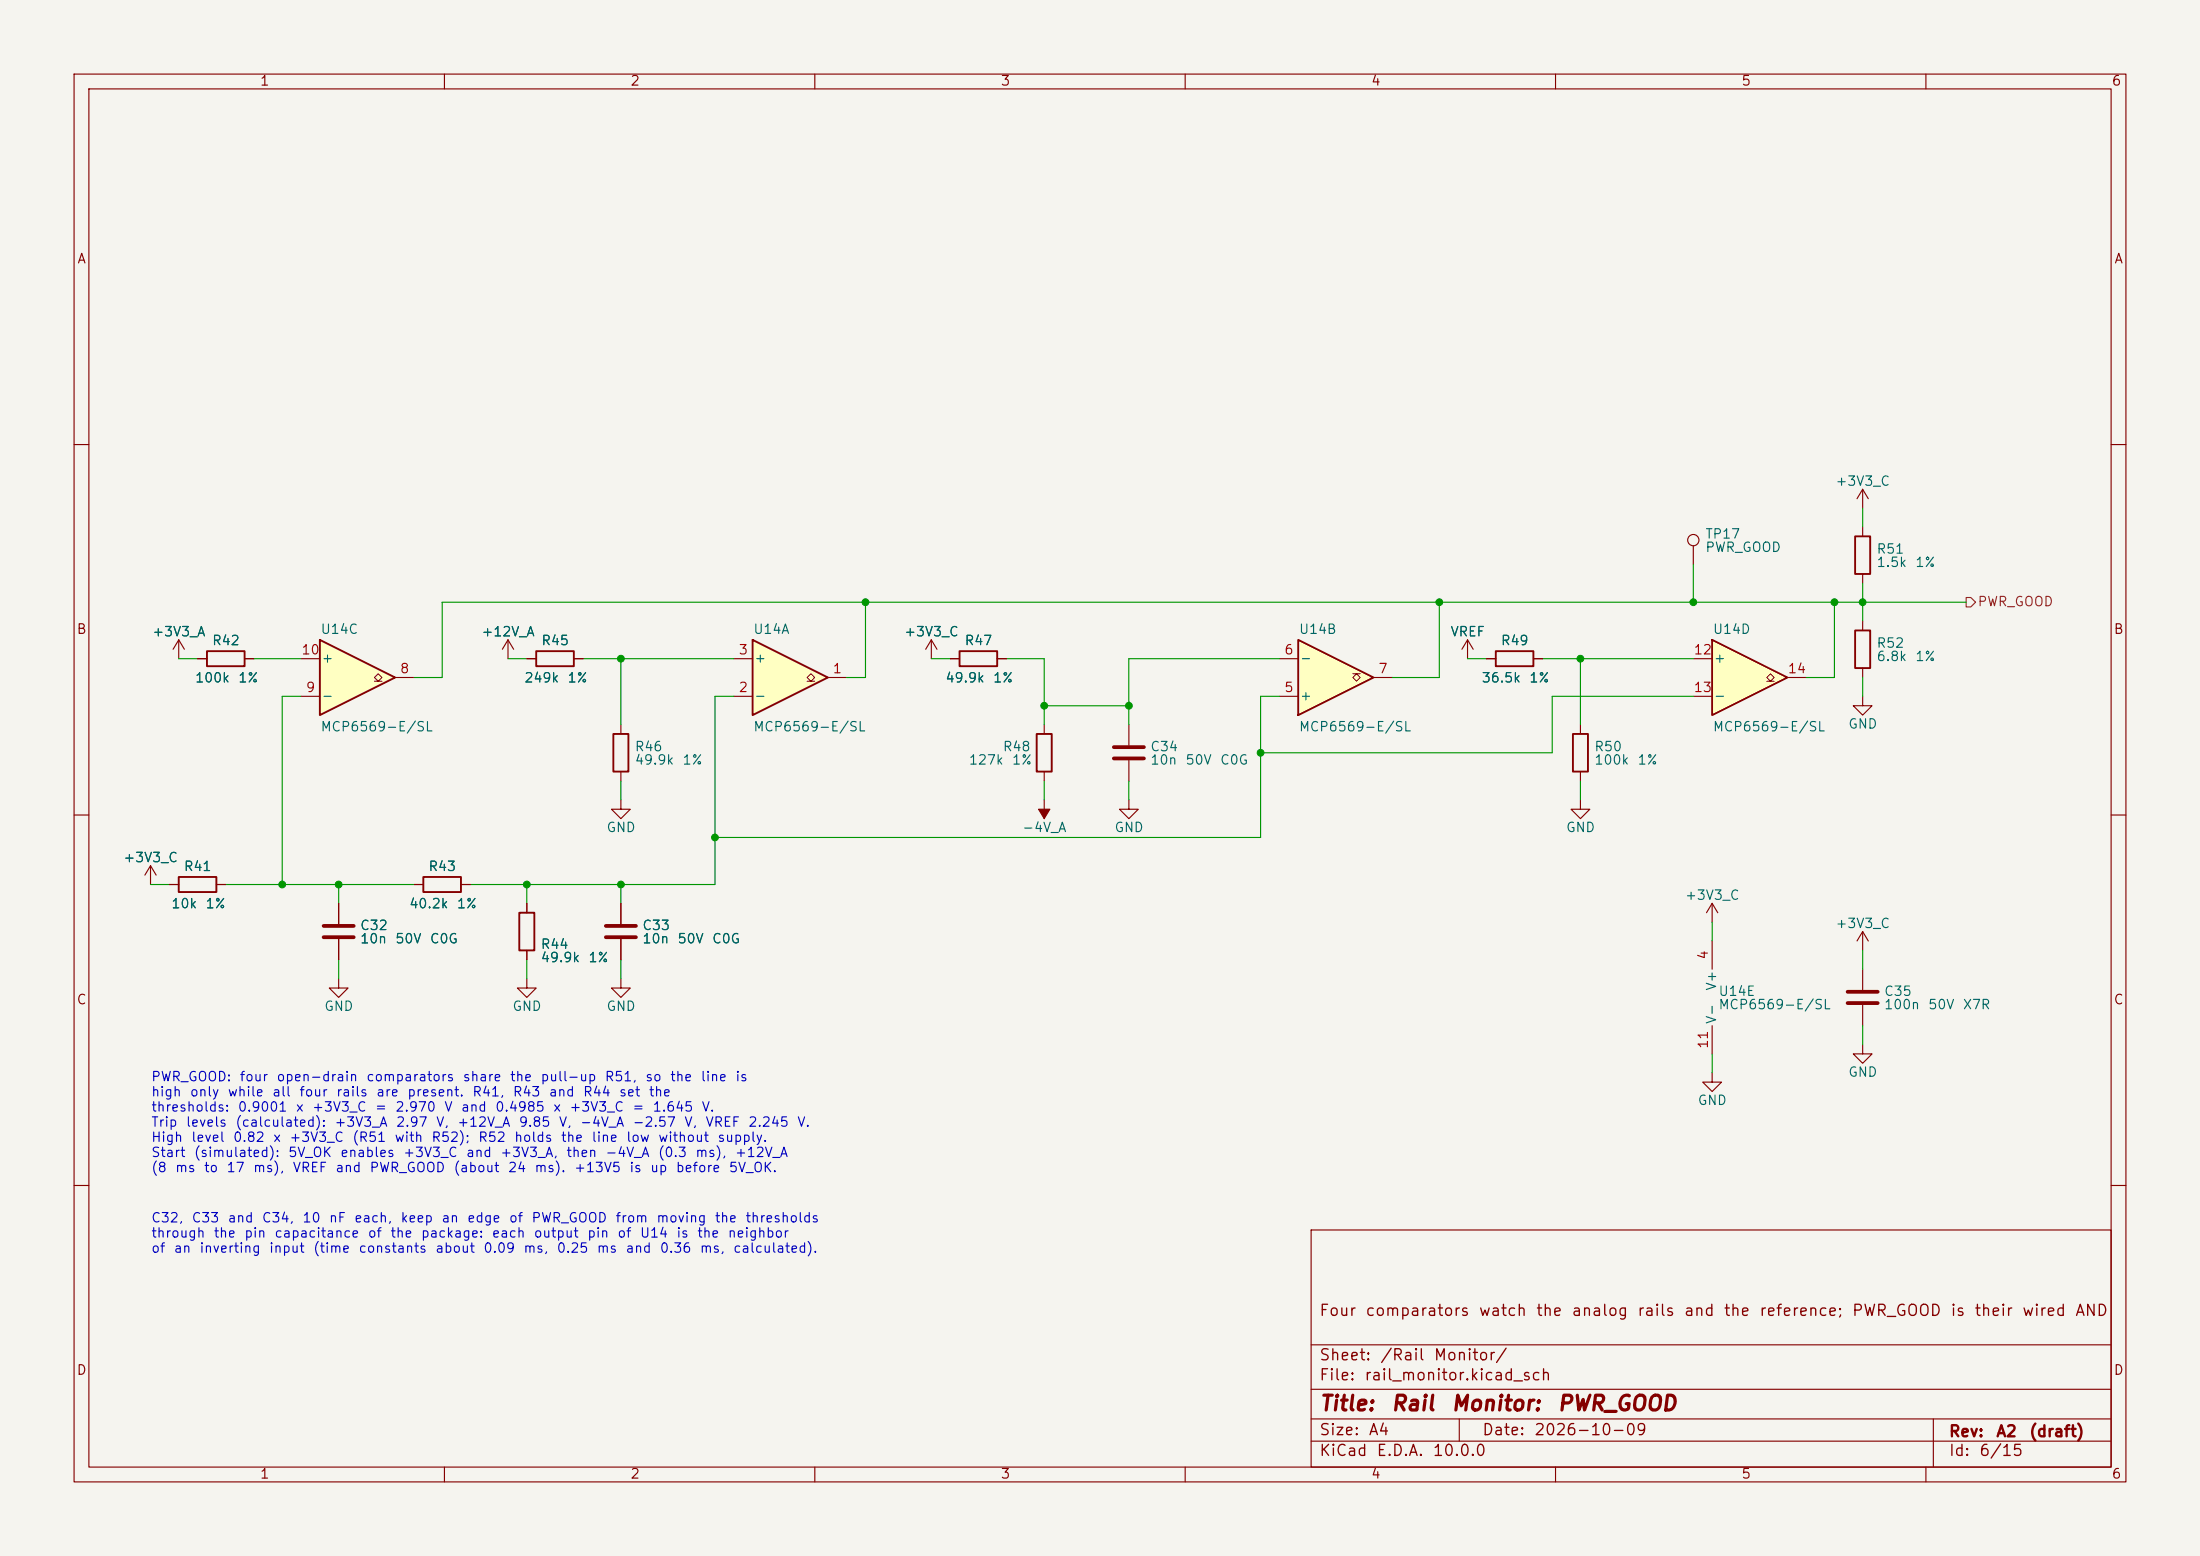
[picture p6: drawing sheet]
<svg xmlns="http://www.w3.org/2000/svg" width="297mm" height="210mm" viewBox="0 0 297 210" stroke-linecap="round" stroke-linejoin="round" font-family="sans-serif">
<path d="M0 0h297v210h-297z" fill="#f5f4ef" stroke="#f5f4ef" stroke-width=".14"/>
<g fill="none" stroke="#840000" stroke-width=".15">
<path d="M10 10h277v190h-277zM12 12h273v186h-273zM60 10v2M110 10v2M160 10v2M210 10v2M260 10v2M10 60h2M251.5 66l-.8 1.3M251.5 66l.7 1.3M251.5 66v2.6M285 60h2"/>
<path d="M24.1 86.4l-.7 1.2M24.1 86.4l.8 1.2M24.1 86.4v2.5M26.7 88.9h1.2M33 88.9h1.3M83.8 97.8v1.3M10 110h2M20.3 116.8l-.7 1.3M20.3 116.8l.8 1.3M20.3 116.8v2.6M22.9 119.4h1.2M29.2 119.4h1.3"/>
<path d="M83.8 108v1.2h1.3l-1.3 1.3-1.3-1.3h1.3M83.8 104.1v1.3M285 110h2M45.7 132.1v1.3h1.3l-1.3 1.2-1.3-1.2h1.3M71.1 132.1v1.3h1.3l-1.3 1.2-1.3-1.2h1.3M83.8 132.1v1.3h1.3l-1.3 1.2-1.3-1.2h1.3M231.1 127v3.8M231.1 138.4v3.8M10 160h2M177 166h108v32h-108zM285 160h2M60 198v2"/>
<path d="M110 198v2M160 198v2M177 194.5h108M177 191.5h108M177 187.5h108M177 181.5h108M197 191.5v3M210 198v2M260 198v2M261 191.5v6.5"/>
</g>
<path d="M27.9 87.9h5.1v2h-5.1zM82.8 99.1h2v5h-2zM24.1 118.4h5.1v2h-5.1z" fill="none" stroke="#840000" stroke-width=".25"/>
<path d="M175.3 86.4l10.1 5-10.1 5.1z" fill="#ffffc2"/>
<path d="M175.3 86.4l10.1 5-10.1 5.1zM70.1 123.2h2v5.1h-2z" fill="none" stroke="#840000" stroke-width=".25"/>
<path d="M182.6 90.9h.5l-.5 .5 .5 .5 .5-.5-.5-.5h.5" fill="none" stroke="#840000" stroke-width=".14"/>
<path d="M172.7 94h2.6M172.7 88.9h2.6M185.4 91.4h2.6M71.1 121.9v1.3M71.1 128.3v1.2M83.8 121.9v2.8M83.8 126.7v2.8M231.1 121.9l-.7 1.3M231.1 121.9l.8 1.3M231.1 121.9v2.6" fill="none" stroke="#840000" stroke-width=".15"/>
<path d="M81.8 125h4.1M81.8 126.5h4.1" fill="none" stroke="#840000" stroke-width=".51"/>
<path d="M43.2 86.4l10.1 5-10.1 5.1z" fill="#ffffc2"/>
<path d="M250.4 72.4h2.1v5.1h-2.1zM43.2 86.4l10.1 5-10.1 5.1zM72.4 87.9h5.1v2h-5.1zM57.1 118.4h5.1v2h-5.1z" fill="none" stroke="#840000" stroke-width=".25"/>
<path d="M50.5 91.9h.6l-.6-.5 .6-.5 .5 .5-.5 .5h.5" fill="none" stroke="#840000" stroke-width=".14"/>
<g fill="none" stroke="#840000" stroke-width=".15">
<path d="M251.5 71.1v1.3M251.5 77.5v1.2M40.6 94h2.6M40.6 88.9h2.6M53.3 91.4h2.6M68.6 86.4l-.8 1.2M68.6 86.4l.7 1.2M68.6 86.4v2.5M71.1 88.9h1.3M77.5 88.9h1.2M55.9 119.4h1.2M62.2 119.4h1.3"/>
<path d="M45.7 121.9v2.8M45.7 126.7v2.8M231.1 144.8v1.3h1.3l-1.3 1.2-1.2-1.2h1.2"/>
</g>
<path d="M43.7 125h4.1M43.7 126.5h4.1" fill="none" stroke="#840000" stroke-width=".51"/>
<path d="M231.1 86.4l10.2 5-10.2 5.1z" fill="#ffffc2"/>
<path d="M129.5 87.9h5.1v2h-5.1zM212.3 99.1h2.1v5h-2.1zM231.1 86.4l10.2 5-10.2 5.1zM250.4 85.1h2.1v5.1h-2.1z" fill="none" stroke="#840000" stroke-width=".25"/>
<path d="M238.5 91.9h.5l-.5-.5 .5-.5 .5 .5-.5 .5h.5" fill="none" stroke="#840000" stroke-width=".14"/>
<g fill="none" stroke="#840000" stroke-width=".15">
<path d="M228.6 73.7v2.5M125.7 86.4l-.7 1.2M125.7 86.4l.8 1.2M125.7 86.4v2.5M128.3 88.9h1.2M134.6 88.9h1.3M152.4 97.8v2.8M213.4 97.8v1.3M228.6 88.9h2.5M228.6 94h2.5M241.3 91.4h2.5M251.5 94v1.3h1.2l-1.2 1.2-1.3-1.2h1.3"/>
<path d="M251.5 83.8v1.3M251.5 90.2v1.2M152.4 102.6v2.8M213.4 108v1.2h1.2l-1.2 1.3-1.3-1.3h1.3M213.4 104.1v1.3M251.5 125.7v2.6M251.5 130.8v2.8M251.5 135.6v2.8M251.5 125.7l-.8 1.3M251.5 125.7l.7 1.3M251.5 141v1.2h1.2l-1.2 1.3-1.3-1.3h1.3"/>
<circle cx="228.6" cy="72.9" r=".76"/>
</g>
<path d="M150.4 100.8h4M150.4 102.4h4M249.4 133.9h4.1M249.4 135.4h4.1" fill="none" stroke="#840000" stroke-width=".51"/>
<path d="M101.6 86.4l10.2 5-10.2 5.1z" fill="#ffffc2"/>
<path d="M101.6 86.4l10.2 5-10.2 5.1zM140 99.1h2v5h-2zM201.9 87.9h5.1v2h-5.1z" fill="none" stroke="#840000" stroke-width=".25"/>
<path d="M109 91.9h.5l-.5-.5 .5-.5 .5 .5-.5 .5h.5" fill="none" stroke="#840000" stroke-width=".14"/>
<g fill="none" stroke="#840000" stroke-width=".15">
<path d="M26.7 88.9h1.2M33 88.9h1.3M71.1 88.9h1.3M77.5 88.9h1.2M99.1 94h2.5M99.1 88.9h2.5M111.8 91.4h2.5M128.3 88.9h1.2M134.6 88.9h1.3M141 97.8v1.3M198.1 86.4l-.7 1.2M198.1 86.4l.8 1.2"/>
<path d="M198.1 86.4v2.5M200.7 88.9h1.2M207 88.9h1.3M22.9 119.4h1.2M29.2 119.4h1.3M55.9 119.4h1.2M62.2 119.4h1.3M141 104.1v1.3M141 108v2.5M152.4 108v1.2h1.3l-1.3 1.3-1.3-1.3h1.3M45.7 121.9v2.8M45.7 126.7v2.8"/>
<path d="M71.1 121.9v1.3M71.1 128.3v1.2M83.8 121.9v2.8M83.8 126.7v2.8"/>
</g>
<path d="M140.2 109.2h1.5l-.7 1.3z" fill="#840000" stroke="#840000" stroke-width=".15"/>
<path d="M265.4 80.6h.7l.6 .7-.6 .6h-.7z" fill="none" stroke="#725600" stroke-width=".15"/>
<g fill="none" stroke="#009600" stroke-width=".15">
<path d="M228.6 76.2v5.1M251.5 68.6v2.5M251.5 78.7v5.1M24.1 88.9h2.6M34.3 88.9h6.3M40.6 94h-2.5v25.4M68.6 88.9h2.5M78.7 88.9h20.4M83.8 88.9v8.9M99.1 94h-2.6v25.4h-33M116.8 81.3v10.1h-2.5M125.7 88.9h2.6"/>
<path d="M135.9 88.9h5.1v8.9M141 95.3h11.4M172.7 94h-2.5v19h-73.7M172.7 88.9h-20.3v8.9M194.3 81.3v10.1h-6.3M198.1 88.9h2.6M208.3 88.9h20.3M213.4 88.9v8.9M228.6 94h-19.1v7.6h-39.3M247.6 81.3v10.1h-3.8M251.5 91.4v2.6M265.4 81.3h-205.7v10.1h-3.8"/>
<path d="M20.3 119.4h2.6M30.5 119.4h25.4M45.7 119.4v2.5M71.1 119.4v2.5M83.8 105.4v2.6M83.8 119.4v2.5M141 105.4v2.6M152.4 105.4v2.6M213.4 105.4v2.6M45.7 129.5v2.6M71.1 129.5v2.6M83.8 129.5v2.6"/>
<path d="M231.1 124.5v2.5M251.5 128.3v2.5M251.5 138.4v2.6M231.1 142.2v2.6"/>
</g>
<g fill="#009600" stroke="#009600" stroke-width=".14">
<circle cx="71.1" cy="119.4" r=".46"/>
<circle cx="83.8" cy="119.4" r=".46"/>
<circle cx="83.8" cy="88.9" r=".46"/>
<circle cx="38.1" cy="119.4" r=".46"/>
<circle cx="45.7" cy="119.4" r=".46"/>
<circle cx="96.5" cy="113" r=".46"/>
<circle cx="194.3" cy="81.3" r=".46"/>
<circle cx="228.6" cy="81.3" r=".46"/>
<circle cx="213.4" cy="88.9" r=".46"/>
<circle cx="251.5" cy="81.3" r=".46"/>
<circle cx="247.6" cy="81.3" r=".46"/>
<circle cx="116.8" cy="81.3" r=".46"/>
<circle cx="141" cy="95.3" r=".46"/>
<circle cx="170.2" cy="101.6" r=".46"/>
<circle cx="152.4" cy="95.3" r=".46"/>
</g>
<g font-size="2" fill="#840000">
<text x="178" y="190.9">Title:</text>
<text x="187.7" y="190.9">Rail</text>
<text x="195.8" y="190.9">Monitor:</text>
<text x="210.1" y="190.9">PWR_GOOD</text>
</g>
<g font-size="1.5" fill="#840000">
<text x="178" y="178">Four</text>
<text x="184.2" y="178">comparators</text>
<text x="199.5" y="178">watch</text>
<text x="207.3" y="178">the</text>
<text x="212.1" y="178">analog</text>
<text x="220.9" y="178">rails</text>
<text x="227.2" y="178">and</text>
<text x="232.6" y="178">the</text>
<text x="237.4" y="178">reference;</text>
<text x="249.9" y="178">PWR_GOOD</text>
<text x="263.2" y="178">is</text>
<text x="266.4" y="178">their</text>
<text x="272.9" y="178">wired</text>
<text x="280" y="178">AND</text>
<text x="178" y="184">Sheet:</text>
<text x="186.2" y="184">/Rail</text>
<text x="193.5" y="184">Monitor/</text>
<text x="178" y="186.7">File:</text>
<text x="184.1" y="186.7">rail_monitor.kicad_sch</text>
<text x="178" y="196.9">KiCad</text>
<text x="178" y="194.1">Size:</text>
<text x="184.7" y="194.1">A4</text>
<text x="185.7" y="196.9">E.D.A.</text>
<text x="193.3" y="196.9">10.0.0</text>
<text x="200" y="194.1">Date:</text>
<text x="207" y="194.1">2026-10-09</text>
<text x="263" y="194.3">Rev:</text>
<text x="263" y="196.9">Id:</text>
<text x="267.1" y="196.9">6/15</text>
<text x="269.4" y="194.3">A2</text>
<text x="273.8" y="194.3">(draft)</text>
</g>
<g font-size="1.3" fill="#840000">
<text x="35" y="11.9">1</text>
<text x="85" y="11.9">2</text>
<text x="135" y="11.9">3</text>
<text x="185" y="11.9">4</text>
<text x="235" y="11.9">5</text>
<text x="285" y="11.9">6</text>
<text x="10.3" y="35.9">A</text>
<text x="285.3" y="35.9">A</text>
<text x="10.3" y="85.9">B</text>
<text x="285.3" y="85.9">B</text>
<text x="10.3" y="135.9">C</text>
<text x="285.3" y="135.9">C</text>
<text x="10.3" y="185.9">D</text>
<text x="285.3" y="185.9">D</text>
<text x="35" y="199.9">1</text>
<text x="85" y="199.9">2</text>
<text x="135" y="199.9">3</text>
<text x="185" y="199.9">4</text>
<text x="235" y="199.9">5</text>
<text x="285" y="199.9">6</text>
</g>
<g font-size="1.3" fill="#006464">
<text x="247.7" y="65.9">+3V3_C</text>
<text x="230.1" y="73">TP17</text>
<text x="230.1" y="74.8">PWR_GOOD</text>
<text x="253.2" y="75">R51</text>
<text x="253.2" y="76.8">1.5k</text>
<text x="258.5" y="76.8">1%</text>
<text x="20.5" y="86.2">+3V3_A</text>
<text x="28.5" y="87.4">R42</text>
<text x="43.2" y="85.9">U14C</text>
<text x="43.3" y="89.8">+</text>
<text x="64.9" y="86.2">+12V_A</text>
<text x="73" y="87.4">R45</text>
<text x="101.6" y="85.9">U14A</text>
<text x="101.7" y="89.8">+</text>
<text x="122" y="86.2">+3V3_C</text>
<text x="130.1" y="87.4">R47</text>
<text x="175.3" y="85.9">U14B</text>
<text x="175.4" y="89.8">-</text>
<text x="195.7" y="86.2">VREF</text>
<text x="202.5" y="87.4">R49</text>
<text x="231.1" y="85.9">U14D</text>
<text x="231.3" y="89.8">+</text>
<text x="253.2" y="87.7">R52</text>
<text x="253.2" y="89.5">6.8k</text>
<text x="258.5" y="89.5">1%</text>
<text x="26.2" y="92.4">100k</text>
<text x="32.1" y="92.4">1%</text>
<text x="43.3" y="94.8">-</text>
<text x="70.7" y="92.4">249k</text>
<text x="76.5" y="92.4">1%</text>
<text x="101.7" y="94.8">-</text>
<text x="127.5" y="92.4">49.9k</text>
<text x="134" y="92.4">1%</text>
<text x="175.4" y="94.8">+</text>
<text x="199.9" y="92.4">36.5k</text>
<text x="206.4" y="92.4">1%</text>
<text x="231.3" y="94.8">-</text>
<text x="43.2" y="99">MCP6569-E/SL</text>
<text x="85.6" y="101.7">R46</text>
<text x="101.6" y="99">MCP6569-E/SL</text>
<text x="135.3" y="101.7">R48</text>
<text x="155.2" y="101.7">C34</text>
<text x="175.3" y="99">MCP6569-E/SL</text>
<text x="215.1" y="101.7">R50</text>
<text x="231.1" y="99">MCP6569-E/SL</text>
<text x="249.4" y="98.7">GND</text>
<text x="85.6" y="103.5">49.9k</text>
<text x="92" y="103.5">1%</text>
<text x="130.7" y="103.5">127k</text>
<text x="136.5" y="103.5">1%</text>
<text x="155.2" y="103.5">10n</text>
<text x="159.9" y="103.5">50V</text>
<text x="164.6" y="103.5">C0G</text>
<text x="215.1" y="103.5">100k</text>
<text x="221" y="103.5">1%</text>
<text x="81.8" y="112.6">GND</text>
<text x="137.9" y="112.6">-4V_A</text>
<text x="150.4" y="112.6">GND</text>
<text x="211.3" y="112.6">GND</text>
<text x="16.6" y="116.7">+3V3_C</text>
<text x="24.7" y="117.9">R41</text>
<text x="57.7" y="117.9">R43</text>
<text x="23" y="122.9">10k</text>
<text x="27.6" y="122.9">1%</text>
<text x="48.5" y="125.8">C32</text>
<text x="55.1" y="122.9">40.2k</text>
<text x="61.6" y="122.9">1%</text>
<text x="86.6" y="125.8">C33</text>
<text x="227.4" y="121.8">+3V3_C</text>
<text x="247.7" y="125.6">+3V3_C</text>
<text x="48.5" y="127.6">10n</text>
<text x="53.3" y="127.6">50V</text>
<text x="57.9" y="127.6">C0G</text>
<text x="72.9" y="130.2">49.9k</text>
<text x="72.9" y="128.4">R44</text>
<text x="79.3" y="130.2">1%</text>
<text x="86.6" y="127.6">10n</text>
<text x="91.4" y="127.6">50V</text>
<text x="96" y="127.6">C0G</text>
<text x="43.7" y="136.8">GND</text>
<text x="69.1" y="136.8">GND</text>
<text x="81.8" y="136.8">GND</text>
<text x="231.9" y="134.7">U14E</text>
<text x="231.9" y="136.5">MCP6569-E/SL</text>
<text x="232" y="133.8" transform="rotate(-90 232 133.8)">V+</text>
<text x="254.3" y="136.5">100n</text>
<text x="254.3" y="134.7">C35</text>
<text x="260.2" y="136.5">50V</text>
<text x="264.9" y="136.5">X7R</text>
<text x="232" y="138.3" transform="rotate(-90 232 138.3)">V-</text>
<text x="229.1" y="149.5">GND</text>
<text x="249.4" y="145.6">GND</text>
</g>
<text font-size="1.3" fill="#725600" x="266.9" y="82.1">PWR_GOOD</text>
<g font-size="1.3" fill="#a90000">
<text x="40.6" y="88.6">10</text>
<text x="99.6" y="88.6">3</text>
<text x="173.3" y="88.6">6</text>
<text x="228.6" y="88.6">12</text>
<text x="41.2" y="93.7">9</text>
<text x="53.9" y="91.2">8</text>
<text x="99.6" y="93.7">2</text>
<text x="112.3" y="91.2">1</text>
<text x="173.3" y="93.7">5</text>
<text x="186" y="91.2">7</text>
<text x="228.6" y="93.7">13</text>
<text x="241.3" y="91.2">14</text>
<text x="230.9" y="129.6" transform="rotate(-90 230.9 129.6)">4</text>
<text x="230.9" y="141.6" transform="rotate(-90 230.9 141.6)">11</text>
</g>
<g font-size="1.3" fill="#0000c2">
<text x="20.3" y="146.3">PWR_GOOD:</text>
<text x="20.3" y="148.3">high</text>
<text x="25.5" y="148.3">only</text>
<text x="30.6" y="148.3">while</text>
<text x="32.3" y="146.3">four</text>
<text x="36.7" y="148.3">all</text>
<text x="37.2" y="146.3">open-drain</text>
<text x="40.3" y="148.3">four</text>
<text x="45.3" y="148.3">rails</text>
<text x="49.4" y="146.3">comparators</text>
<text x="50.7" y="148.3">are</text>
<text x="54.9" y="148.3">present.</text>
<text x="62.4" y="146.3">share</text>
<text x="63.7" y="148.3">R41,</text>
<text x="68.7" y="146.3">the</text>
<text x="69.1" y="148.3">R43</text>
<text x="72.9" y="146.3">pull-up</text>
<text x="74" y="148.3">and</text>
<text x="78.6" y="148.3">R44</text>
<text x="81.6" y="146.3">R51,</text>
<text x="83.5" y="148.3">set</text>
<text x="87" y="146.3">so</text>
<text x="87.5" y="148.3">the</text>
<text x="90.4" y="146.3">the</text>
<text x="94.5" y="146.3">line</text>
<text x="99.2" y="146.3">is</text>
<text x="20.3" y="150.3">thresholds:</text>
<text x="20.3" y="152.4">Trip</text>
<text x="20.3" y="154.4">High</text>
<text x="25" y="152.4">levels</text>
<text x="25.7" y="154.4">level</text>
<text x="31.4" y="154.4">0.82</text>
<text x="31.7" y="152.4">(calculated):</text>
<text x="32" y="150.3">0.9001</text>
<text x="36.8" y="154.4">x</text>
<text x="39" y="154.4">+3V3_C</text>
<text x="39.8" y="150.3">x</text>
<text x="42" y="150.3">+3V3_C</text>
<text x="45.1" y="152.4">+3V3_A</text>
<text x="47.5" y="154.4">(R51</text>
<text x="50.5" y="150.3">=</text>
<text x="53.2" y="154.4">with</text>
<text x="53.3" y="150.3">2.970</text>
<text x="53.4" y="152.4">2.97</text>
<text x="58.1" y="154.4">R52);</text>
<text x="58.8" y="152.4">V,</text>
<text x="59.9" y="150.3">V</text>
<text x="61.6" y="152.4">+12V_A</text>
<text x="62.1" y="150.3">and</text>
<text x="64.5" y="154.4">R52</text>
<text x="66.8" y="150.3">0.4985</text>
<text x="69.3" y="154.4">holds</text>
<text x="69.9" y="152.4">9.85</text>
<text x="74.6" y="150.3">x</text>
<text x="75.3" y="152.4">V,</text>
<text x="75.6" y="154.4">the</text>
<text x="76.8" y="150.3">+3V3_C</text>
<text x="78.2" y="152.4">-4V_A</text>
<text x="79.8" y="154.4">line</text>
<text x="84.4" y="154.4">low</text>
<text x="85.3" y="150.3">=</text>
<text x="85.3" y="152.4">-2.57</text>
<text x="88" y="150.3">1.645</text>
<text x="88.8" y="154.4">without</text>
<text x="92.3" y="152.4">V,</text>
<text x="94.6" y="150.3">V.</text>
<text x="95.1" y="152.4">VREF</text>
<text x="96.8" y="154.4">supply.</text>
<text x="100.9" y="152.4">2.245</text>
<text x="107.5" y="152.4">V.</text>
<text x="20.3" y="156.5">Start</text>
<text x="20.3" y="158.5">(8</text>
<text x="23.5" y="158.5">ms</text>
<text x="26.1" y="156.5">(simulated):</text>
<text x="27.4" y="158.5">to</text>
<text x="30.5" y="158.5">17</text>
<text x="34.1" y="158.5">ms),</text>
<text x="38.8" y="156.5">5V_OK</text>
<text x="39.4" y="158.5">VREF</text>
<text x="45.2" y="158.5">and</text>
<text x="45.8" y="156.5">enables</text>
<text x="49.8" y="158.5">PWR_GOOD</text>
<text x="54.3" y="156.5">+3V3_C</text>
<text x="61.1" y="158.5">(about</text>
<text x="62.8" y="156.5">and</text>
<text x="67.4" y="156.5">+3V3_A,</text>
<text x="68.5" y="158.5">24</text>
<text x="72.1" y="158.5">ms).</text>
<text x="76.4" y="156.5">then</text>
<text x="77.4" y="158.5">+13V5</text>
<text x="81.6" y="156.5">-4V_A</text>
<text x="84.9" y="158.5">is</text>
<text x="87.7" y="158.5">up</text>
<text x="88.7" y="156.5">(0.3</text>
<text x="91.1" y="158.5">before</text>
<text x="93.8" y="156.5">ms),</text>
<text x="98.3" y="158.5">5V_OK.</text>
<text x="99.1" y="156.5">+12V_A</text>
<text x="20.3" y="165.3">C32,</text>
<text x="20.3" y="167.4">through</text>
<text x="25.8" y="165.3">C33</text>
<text x="28.7" y="167.4">the</text>
<text x="30.6" y="165.3">and</text>
<text x="32.9" y="167.4">pin</text>
<text x="35.3" y="165.3">C34,</text>
<text x="37" y="167.4">capacitance</text>
<text x="40.7" y="165.3">10</text>
<text x="44.3" y="165.3">nF</text>
<text x="47.7" y="165.3">each,</text>
<text x="49.6" y="167.4">of</text>
<text x="52.6" y="167.4">the</text>
<text x="54" y="165.3">keep</text>
<text x="56.7" y="167.4">package:</text>
<text x="59.5" y="165.3">an</text>
<text x="63" y="165.3">edge</text>
<text x="66.3" y="167.4">each</text>
<text x="68.6" y="165.3">of</text>
<text x="71.7" y="165.3">PWR_GOOD</text>
<text x="72" y="167.4">output</text>
<text x="79.2" y="167.4">pin</text>
<text x="83" y="165.3">from</text>
<text x="83.3" y="167.4">of</text>
<text x="86.3" y="167.4">U14</text>
<text x="88.5" y="165.3">moving</text>
<text x="91.2" y="167.4">is</text>
<text x="94" y="167.4">the</text>
<text x="96.4" y="165.3">the</text>
<text x="98.2" y="167.4">neighbor</text>
<text x="100.5" y="165.3">thresholds</text>
<text x="20.3" y="169.4">of</text>
<text x="23.4" y="169.4">an</text>
<text x="26.8" y="169.4">inverting</text>
<text x="36.2" y="169.4">input</text>
<text x="42.2" y="169.4">(time</text>
<text x="48.3" y="169.4">constants</text>
<text x="58.7" y="169.4">about</text>
<text x="65.2" y="169.4">0.09</text>
<text x="70.6" y="169.4">ms,</text>
<text x="75.1" y="169.4">0.25</text>
<text x="80.5" y="169.4">ms</text>
<text x="84.4" y="169.4">and</text>
<text x="89" y="169.4">0.36</text>
<text x="94.4" y="169.4">ms,</text>
<text x="98.9" y="169.4">calculated).</text>
</g>
</svg>
